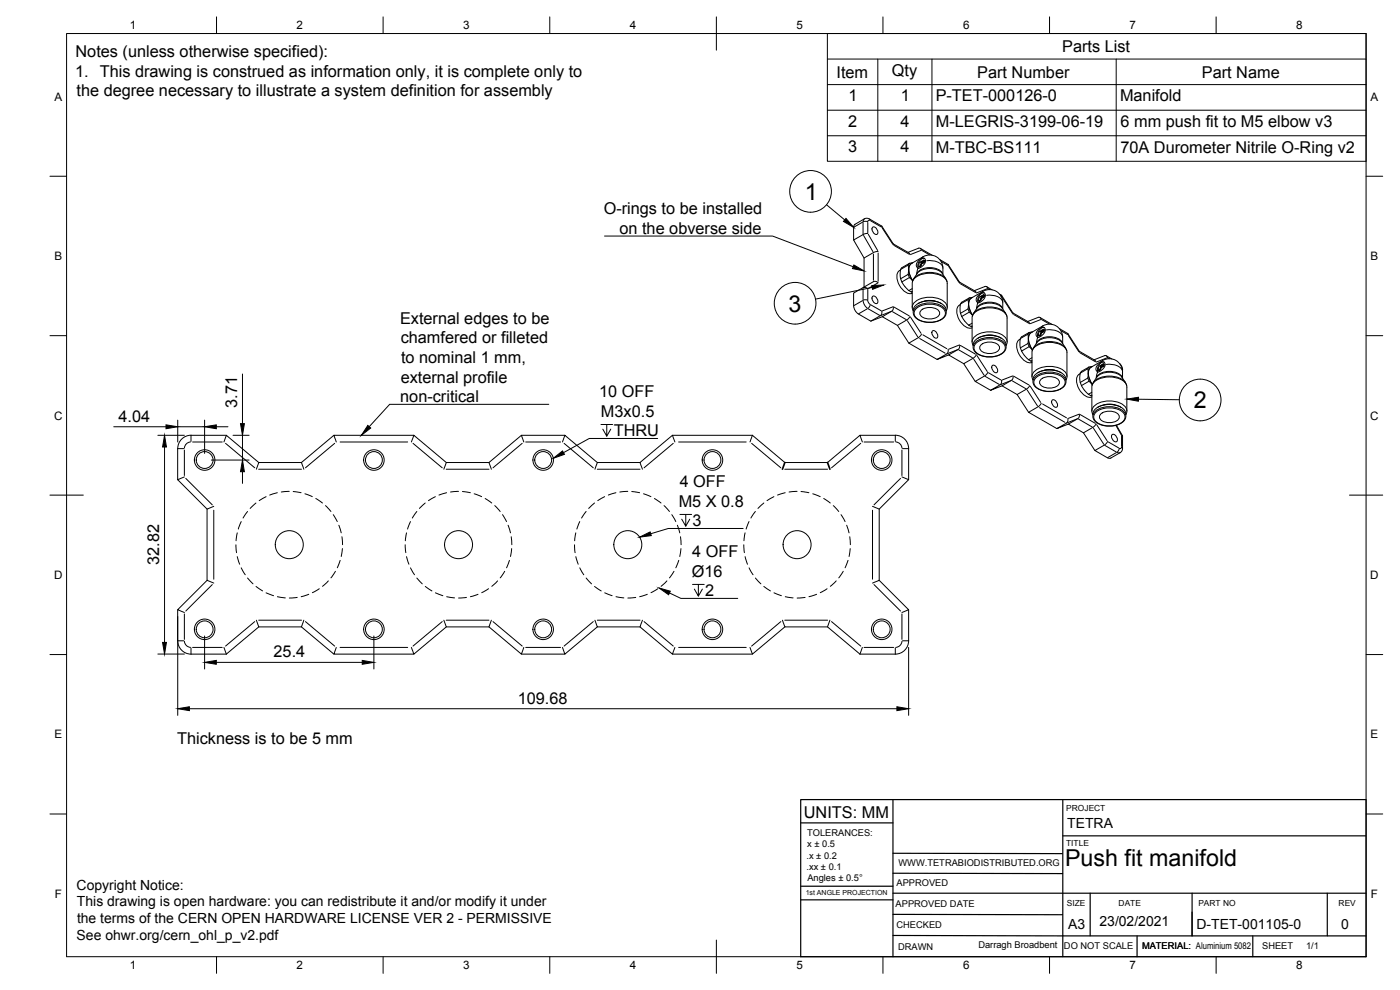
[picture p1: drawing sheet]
<svg xmlns="http://www.w3.org/2000/svg" width="420mm" height="297mm" viewBox="0 0 420 297" stroke-linecap="round" stroke-linejoin="round" font-family="sans-serif">
<!-- layer: Visible -->
<g fill="none" stroke="#000" stroke-width=".3">
<path d="M256.2 68.2v3.8M260.4 70l-1.1 .2-3.1 1.8 3.1 5.4M262 68.1a1.45 1.45 0 0 1 1.2 2.2 1.45 1.45 0 0 1-1.2-2.2zM263.5 75.4l-1.2 .3-3 1.7v8.7M264.6 68.2v-.4l-3.7-2.1-.8-.2-3.5 1.8-.4 .9M264.6 67.9l3.5 5.3v.3M268.1 73.2l4.6 2.6 .4 .6M272.5 79.5v2.8M272.5 79.5l-2.2 1.3M272.9 79l-2.2 1.3-.4 .5M272.9 79l-.3 .5M273.9 78.9a2.64 2.64 0 0 0-.9 3.7l.9 1.6-1-.9"/>
<path d="M273.9 78.9l-1 .1M275.7 79.9h.2M275.8 80h.1M276.2 74.5l3.6 2.1M276.3 78.6l.4 .5-.2-.5h-.3l-.4 .5-.1 .8M276.3 79.9l-.4 .1M276.4 79.5v.1M276.4 79.1l-.1 .6-.4 .3M276.5 79.6l-.2 .3M276.6 75.1a.71 .71 0 0 0-.9-.6l-3.2 1.2M276.6 79.1h-.2M276.6 79.2l-.1 .3"/>
<path d="M276.7 79.1l-.1 .1M276.7 78.3l.3 .5M276.8 78.9h.4zM277.2 78.9l-.5-.6-.2 .2 .3 .4M277.2 78.1l-.3 .1 .3 .5M277.2 78.1l.2 .5v-.5M277.2 78.1l.2 .1M277.3 78.5l-.1 .2M277.4 78.6l-.2 .1M277.5 77.5a2.15 2.15 0 0 0-1.9 3M282 77.9l2.6 1.5-.1 .3M284.5 79.4l3.5 5.3v.3"/>
<path d="M256.2 91.7l.4 1.4 1 1.1M259 86.3l-2.8 1.6v3.8M262 88.9a1.45 1.45 0 0 1 1.2 2.1 1.45 1.45 0 0 1-1.2-2.1zM263.5 84.8a1.27 1.27 0 0 0-1.4-.3l-3.1 1.8a1.29 1.29 0 0 1 1.4 .3M264.6 93.4l-.2 1.1-3.1 1.9-3.7-2.2M264.8 95l-3.5 1.4M268.1 92v.7l-.4 .6-2.9 1.7 4.5 2.6M270.3 81a2.31 2.31 0 0 0-1 3 5 5 0 0 0 4 4.1l.5-.1M270.3 80.8v2.8M270.3 83.6l.4 1M272.5 82.3l-2.2 1.3M272.6 82.3l.3 1"/>
<path d="M272.8 87.2l.7 .4M272.9 83.3l-2.2 1.3 1 1.5 1.1 1.1M273.1 94.9l-.7 .9-3.1 1.8 3.5 5.4M273.5 87.6h.3M273.8 87.4l-.3 .2M273.8 86.6l-1 .6M274.1 93.2a2.4 2.4 0 0 1 1.8-3.4 7.5 7.5 0 0 1 8 1.3 1.87 1.87 0 0 1 .1 2.1M274.2 83.6a5.2 5.2 0 0 1 6.9-2.7l.5 .2a4.5 4.5 0 0 1 2.2 2.5M274.9 91.5a7 7 0 0 1 8.7 .5l.3 .5 .1 1.3a3.6 3.6 0 0 1-3.8 2.9 5.7 5.7 0 0 1-6-2.3l-.1-.3a2.85 2.85 0 0 1 .8-2.6zM275.5 80.4a1.67 1.67 0 0 1 .8-2.7 .88 .88 0 0 1 1.3 0 .88 .88 0 0 1 0 1.3l-1.1 1.1-1 .3-.4 1.9M275.5 91.1a7.2 7.2 0 0 1 7 0M276.4 93.1a4.1 4.1 0 0 1 5.5 .4 1.8 1.8 0 0 1-1.9 2.1 3.2 3.2 0 0 1-4-1.6z"/>
<path d="M277.3 90.4l1.7-.3 1.7 .3M279.9 99.2a1.45 1.45 0 0 1 1.3 2.2 1.45 1.45 0 0 1-1.3-2.2zM283 82.3a5 5 0 0 0-1.5-4.9 4 4 0 0 0-4.4-.4l-3.5 2.1a3.6 3.6 0 0 0 0 4.6l.3 .5M283.7 83.5l.6 1.3v7.4M283.7 83.5a7 7 0 0 0-9.5 .2l-.4 1.2v7.3M288 84.7l4.6 2.6 .4 .6M288.2 91.4a2.31 2.31 0 0 0-.9 3 5 5 0 0 0 3.9 4.1l.5-.1M288.2 91.2v2.8M288.3 94l.3 .9M290.5 89.9l.2 1.3M290.5 89.9l-2.3 1.3M290.5 92.7l.4 .9"/>
<path d="M290.7 91.2l-.2 1.5-2.3 1.3M290.7 91.2l.3 1.7 .9 1.7-1-1M290.7 97.5l.8 .5M290.9 93.6l-2.3 1.4 .9 1.3 1.2 1.3M290.9 89.4l.9-.2a1.77 1.77 0 0 0-1.1 2M290.9 89.4l-2.3 1.3-.3 .5M290.9 89.4l-.4 .5M291.5 89.4l3.5-2a3.9 3.9 0 0 1 5.9 3.4v1.9M291.5 89.4a3.6 3.6 0 0 0 .1 4.7l.3 .5M291.7 97.8l-.3 .2h.3M291.7 97l-1 .6M292.2 94a5.2 5.2 0 0 1 6.8-2.7l.6 .2a4.4 4.4 0 0 1 2.2 2.5"/>
<path d="M294.3 88.9l.4 .6-.3-.5a.83 .83 0 0 0-.6 1.3l.5-.4M294.4 90l-.4 .4-.2-.1M294.6 89.4l-.3 .5M294.7 89.5l-.3 .5M294.7 88.7l.3 .5M294.7 89.3h.4zM295.1 89.3l-.4-.6-.2 .1 .2 .5M295.2 88.4l.2 .5-.1-.4M295.3 88.8l-.1 .3M295.3 88.5l-.4 .1 .3 .5M295.4 88.9l-.2 .2M295.4 87.9a2.15 2.15 0 0 0-1.8 2.9"/>
<path d="M295.7 88.7l-.1 .6-.7 .8-1 .7h-.4l-.4 1.9M295.7 88.7a.9 .9 0 0 0-.6-.9 .9 .9 0 0 0-1 .4l-.4 .3a1.37 1.37 0 0 0-.2 2.3M296.1 86l1.6 1M296.5 86.6a.68 .68 0 0 0-.9-.6l-3.2 1.2M300 88.3l.6 .3v.3M300.6 88.6l3.4 5.3M304 93.9v.4M304 93.9l4.7 2.7 .4 .6M308.9 99.8l-.4 .5M309.8 99.6a2.64 2.64 0 0 0-.9 3.7l.9 1.7M309.8 99.6l-1 .2-2.2 1.3M312.1 95.3l3.6 2"/>
<path d="M312.1 99.4l-.4 .7M312.3 99.3l.4 .6-.3-.5h-.3M312.4 99.9l-.2 .2M312.5 95.8a.68 .68 0 0 0-.9-.6l-3.2 1.3M312.5 99.8l-.1 .1M312.5 100l-.1 .2M312.7 99.9l-.2 .1M312.7 99l.2 .6M312.7 99.7l.4-.1zM313.1 99.6l-.4-.6-.3 .2 .3 .5M313.1 99.4l.2 .1M313.2 98.8l.2 .5-.2-.5-.3 .1 .2 .5"/>
<path d="M313.2 99.2l-.1 .2M313.4 99.3l-.1 .2M313.4 98.3a2.15 2.15 0 0 0-1.8 2.9M317.9 98.6l2.5 1.5 .1 .3M276.6 100.3l-.9 .9-2.9 1.8 8.4 4.9M284.5 104.8v.8l-.3 .5-3 1.8 3.5-1.4M288 103.5l-.2 1.2-3.1 1.8 4.5 2.6M291.7 102.6v-7.4l.4-1a4.6 4.6 0 0 1 4-2.1 5.8 5.8 0 0 1 5.8 2l.3 1.1v7.4M292 103.6a2.4 2.4 0 0 1 1.9-3.5 7.5 7.5 0 0 1 8 1.3 1.87 1.87 0 0 1 .1 2.2M292.1 103.5a3.4 3.4 0 0 1 3-2.7 6.6 6.6 0 0 1 6.5 1.6l.2 .5 .1 1.2a3.6 3.6 0 0 1-3.7 2.9 5.7 5.7 0 0 1-6.1-2.2l-.1-1.3M293 106.4l-.8 1-3 1.7 3.5 5.3M293.5 101.5a7.2 7.2 0 0 1 7 0"/>
<path d="M294.4 103.5a4.1 4.1 0 0 1 5.5 .4 1.8 1.8 0 0 1-1.9 2.1 3.2 3.2 0 0 1-4-1.7zM295.3 100.7l1.7-.2 1.7 .2M296.5 111.7l-.7 .9-3.1 1.8 4.6 2.7M297.9 109.6a1.45 1.45 0 0 1 1.3 2.2 1.45 1.45 0 0 1-1.3-2.2zM300.6 114.1v.7l-.4 .6-2.9 1.7 3.4-1.3M304 112.8v.7l-.3 .5-3 1.8 4.5 2.6M306.2 101.8a2.31 2.31 0 0 0-1 3 5 5 0 0 0 4 4.1l.5-.2M306.2 101.6l2.3-1.3v2.8l-2.3 1.3zM306.2 104.4l.4 .9M306.6 101.1l-.4 .5M308.5 103.1l.4 .9M308.7 107.9l.7 .4"/>
<path d="M309.1 115.7l-.9 1-3 1.7 3.5 5.3M309.4 108.4h.3M309.7 108.2l-.3 .2M309.8 105l-1-1-2.2 1.3 .8 1.3 1.3 1.3 1-.6M310 113.9v.6a3.8 3.8 0 0 0 4 2.9l.5 .1a5 5 0 0 0 5.4-2.7v-.9M310 114a2.4 2.4 0 0 1 1.8-3.5 7.5 7.5 0 0 1 8 1.3 1.87 1.87 0 0 1 .1 2.2M310 113.9a3.4 3.4 0 0 1 3-2.7 6.6 6.6 0 0 1 6.5 1.5l.4 1.2M310.2 104.4a5.2 5.2 0 0 1 6.8-2.8l.6 .3a4.4 4.4 0 0 1 2.1 2.5M310.3 104.3l-.6 1.3v7.4M310.3 104.2a7.2 7.2 0 0 1 9.4 0M311.4 101.2a1.67 1.67 0 0 1 .9-2.7 .88 .88 0 0 1 1.2 0 .88 .88 0 0 1 0 1.2l-1 1.1-1.1 .4-.4 1.8M311.4 111.9a7.2 7.2 0 0 1 7.1 0"/>
<path d="M311.7 100.1v.6l.6-.4M311.7 100.7l.1 .1M312.2 100.6l-.3 .2M312.2 100.1v.2M312.4 113.9a4.1 4.1 0 0 1 5.5 .4 1.8 1.8 0 0 1-2 2.1 3.2 3.2 0 0 1-3.9-1.7zM312.4 100.2v.2M312.4 100.4l-.2 .2M313.3 111.1l1.7-.2 1.7 .2M315.9 120a1.45 1.45 0 0 1 1.2 2.2 1.45 1.45 0 0 1-1.2-2.2zM318.9 103.1a5 5 0 0 0-1.5-5 4 4 0 0 0-4.4-.3l-3.5 2a3.6 3.6 0 0 0 0 4.7l.4 .4M319.7 104.3l.5 1.3v7.4M320.5 100.1l3.4 5.3v.3"/>
<path d="M323.9 105.4l4.7 2.7 .4 .6M324.2 112.1a2.31 2.31 0 0 0-1 3 5 5 0 0 0 4 4.1l.5-.1M324.2 112v2.8M324.2 114.7l.4 1M324.5 115.7l1.1 1.5 1 1.1M326.5 110.6l.1 1.4M326.5 113.4l-2.3 1.4M326.5 110.6l-2.3 1.4M326.5 113.4l.3 1M326.6 112l.3 1.7 .9 1.7-1-1M326.6 112l-.1 1.4M326.7 118.3l.7 .4"/>
<path d="M326.8 110.1l1-.1a1.77 1.77 0 0 0-1.2 2M326.8 110.1l-2.2 1.3-.4 .5M326.8 114.4l-2.3 1.3M326.8 110.1l-.3 .6M327.7 118.6l-.3 .1 .3 .1M327.7 117.7l-1.1 .6M328.1 114.8a5.2 5.2 0 0 1 6.9-2.8l.5 .2a4.4 4.4 0 0 1 2.2 2.6M329.4 111.6a1.67 1.67 0 0 1 .8-2.8 .88 .88 0 0 1 1.3 0 .88 .88 0 0 1 0 1.3l-1 1.1-1.1 .4-.4 1.8M329.6 111l.2 .1M330.2 109.7l.4 .6-.2-.5h-.3l-.4 .4-.1 .8M330.4 110.2l-.2 .6-.4 .3M330.5 110.2l-.2 .1"/>
<path d="M330.6 110.3l-.2 .1a.55 .55 0 0 1-.7 .7M330.6 109.4l.3 .5M330.7 110.1l.3-.1zM330.9 108.2l-3.4 2a3.6 3.6 0 0 0 0 4.6l.3 .5M331 108.1a3.9 3.9 0 0 1 5.9 3.5v1.8v-2.4a2.48 2.48 0 0 0-.9-1.9M331 110l-.4-.6-.2 .2 .3 .5M331.2 109.2l.1 .1M331.2 109.6l-.1 .2M331.3 109.4v.3l-.1-.5-.4 .1 .3 .5M331.3 109.7l-.2 .1M331.4 108.7a2.15 2.15 0 0 0-1.9 2.9M332 106.8l1.7 .9"/>
<path d="M332.4 107.3a.71 .71 0 0 0-.9-.6l-3.2 1.3M57.3 130.6h10.6M57.3 130.6a4 4 0 0 0-4 4v9.3M67.2 132.6l.7-2 9.8 8.2M90.5 138.8h-12.8l-.8 2M100.2 130.6l-9.7 8.2 .7 2M123.5 132.6l.7-2 9.7 8.2M124.2 130.6h-24l.7 2M146.7 138.8h-12.8l-.7 2M156.5 130.6l-9.8 8.2 .8 2M168.8 132.6l.7-2 9.8 8.2M169.5 130.6h-13l.7 2"/>
<path d="M192.1 138.8h-12.8l-.8 2M201.8 130.6l-9.7 8.2 .7 2M225.8 130.6h-24l.7 2M225.8 130.6l-.7 2M225.8 130.6l9.7 8.2h12.8l9.8-8.2M268.7 130.6h-10.6l.7 2M268.7 130.6a4 4 0 0 1 4 4v9.3M312.5 121l-.8 1-3 1.7 8.5 4.9M320.5 125.6l-.2 1.2-3.1 1.8 3.4-1.4M323.9 124.2v.8l-.3 .5-3 1.7 4.6 2.7M327.7 123.3v-7.3l.3-1a4.6 4.6 0 0 1 4.1-2.1 5.8 5.8 0 0 1 5.7 2l.4 1.1v7.3M328 124.3a2.4 2.4 0 0 1 1.8-3.4 7.5 7.5 0 0 1 8 1.3 1.87 1.87 0 0 1 .1 2.1"/>
<path d="M328 124.2a3.4 3.4 0 0 1 3-2.6 6.6 6.6 0 0 1 6.5 1.5l.3 .5 .1 1.3a3.9 3.9 0 0 1-4.3 2.9l-.2 .1a4.9 4.9 0 0 1-5.4-2.7v-1M329 127.2l-.7 .8-3.1 1.9 3.4 5.3M329.4 122.2a7.2 7.2 0 0 1 7 0M330.3 124.2a4.1 4.1 0 0 1 5.5 .5 1.8 1.8 0 0 1-1.9 2 3.2 3.2 0 0 1-4-1.6zM331.3 121.5l1.6-.3 1.7 .3M333.8 130.4a1.45 1.45 0 0 1 1.3 2.1 1.45 1.45 0 0 1-1.3-2.1zM335 127.6l1.9 3.1M336.6 130.6l.3 .2-.2 4.4-.5 .6-3 1.7-.8-.2-3.8-2.1 3.1-1.8 .7-.9M53.3 143.9l8.8 8.8 2.1-.8M55.3 143.1l-2 .8M62.1 152.7v21.4l2.1 .8M263.9 152.7v21.4l-2 .8"/>
<path d="M270.7 143.1l2 .8M272.7 143.9l-8.8 8.8-2-.8M62.1 174.1l-8.8 8.9 2 .8M263.9 174.1l8.8 8.9-2 .8M53.3 183v9.3M53.3 192.3a4 4 0 0 0 4 4h10.6M67.2 194.3l.7 2M76.9 186.1l.8 2-9.8 8.2M77.7 188.1h12.8M91.2 186.1l-.7 2 9.7 8.2M100.9 194.3l-.7 2h24M133.2 186.1l.7 2h12.8"/>
<path d="M133.9 188.1l-9.7 8.2-.7-2M147.5 186.1l-.8 2 9.8 8.2M157.2 194.3l-.7 2h13M178.5 186.1l.8 2h12.8M179.3 188.1l-9.8 8.2-.7-2M192.8 186.1l-.7 2 9.7 8.2M202.5 194.3l-.7 2h24M234.8 186.1l.7 2h12.8M235.5 188.1l-9.7 8.2-.7-2M249.1 186.1l-.8 2 9.8 8.2M258.8 194.3l-.7 2M272.7 192.3a4 4 0 0 1-4 4h-10.6"/>
<path d="M272.7 183v9.3"/>
<circle cx="61.4" cy="138" r="2.53"/>
<circle cx="112.2" cy="138" r="2.53"/>
<circle cx="163" cy="138" r="2.53"/>
<circle cx="213.8" cy="138" r="2.53"/>
<circle cx="264.6" cy="138" r="2.53"/>
<circle cx="86.8" cy="163.4" r="4.2"/>
<circle cx="137.6" cy="163.4" r="4.2"/>
<circle cx="188.4" cy="163.4" r="4.2"/>
<circle cx="239.2" cy="163.4" r="4.2"/>
<circle cx="61.4" cy="188.8" r="2.53"/>
<circle cx="112.2" cy="188.8" r="2.53"/>
<circle cx="163" cy="188.8" r="2.53"/>
<circle cx="213.8" cy="188.8" r="2.53"/>
<circle cx="264.6" cy="188.8" r="2.53"/>
</g>
<!-- layer: Visible Narrow -->
<g fill="none" stroke="#000" stroke-width=".3">
<path d="M258.9 66.7l-2.6 1.4M259 66.8v3.4M259.1 66.5h1.3M259.2 70.6l2.8 4.9M259.4 65.7l-.4 .8M260.4 66.7v3.2M260.6 70.3l2.8 4.9M261 65.7l.2 .4M261.1 66.1h-.5l-.2 .4M261.3 66.3l3.2 1.8M262.1 76.2v7.9M263.5 75.9v8.5"/>
<path d="M264.8 68.4l3.1 4.8M268.3 73.6l4.6 2.7M275.9 80h.1M276.2 79.8l.1 .1M276.3 79.6h.1M276.3 79.4l.1 .1M276.4 75.1l-3.1 1.3M276.5 79.1l.1 .1M276.7 75.1l2.2 1.3M277 77.1l-.5 .4M277.3 78.2h.1M278.1 78.2a4.8 4.8 0 0 1 4.7 1.7l.2 .3"/>
<path d="M282.5 78.5l1.9 1.1M284.7 79.9l3.1 4.8M258.9 90.2l-2.6 1.5M259 86.5v3.4M259 90.2l.3 1.1 1 1.2M259.1 90.1h1.3M260.3 92.7l-2.6 1.4M260.4 90.2l.7 1.1M260.4 86.8v3.1M260.6 92.7l3.4 1.9M261.2 91.4l-.7 1.1M261.3 91.4l3.2 1.8"/>
<path d="M263.4 84.9l-2.8 1.7M267.4 93.5l-3 1.2M267.8 93.5l4.1 2.4M267.9 92.1l-3.1 1.2M268.3 92.1l4.6 2.7M272.3 96.3l3.1 4.8M273.3 95.2l3.1 4.8M273.8 84.5a5.2 5.2 0 0 1 5.2-2.5 5.2 5.2 0 0 1 5.2 2.5M274.1 93.3a4.9 4.9 0 0 1 4.9-2.4 4.9 4.9 0 0 1 4.9 2.4M275.1 92.5a6.6 6.6 0 0 1 8.3 .5 1.98 1.98 0 0 1-1 2.9 6.8 6.8 0 0 1-7.7-.9 1.78 1.78 0 0 1 .4-2.5zM275.2 81.9a5.2 5.2 0 0 1 7.6 0M288.2 85.1l4.6 2.7"/>
<path d="M291.8 94.9a5.2 5.2 0 0 1 5.2-2.5 5.2 5.2 0 0 1 5.2 2.5M293.2 92.3a5.2 5.2 0 0 1 7.6 0M293.9 90.3l.1 .1M294.1 90.2h.2M294.3 89.9l.1 .1M294.3 89.8h.1M294.4 89.5l.1 .1M295 87.4l-.5 .5M295.3 88.5l.1 .1M296.1 88.6a4.8 4.8 0 0 1 4.7 1.6l.1 .4M296.3 86.6l-3.1 1.2M296.5 86.6l.5 .3"/>
<path d="M300.4 88.8l.1 .1M300.7 89.2l3.1 4.8M304.2 94.4l4.6 2.6M312.3 95.9l-3.1 1.2M312.4 99.9l.1 .1M312.6 95.9l2.3 1.3M313 97.8l-.5 .5M313.2 98.9l.2 .1M314.1 99a4.8 4.8 0 0 1 4.7 1.6l.1 .4M318.5 99.3l1.9 1.1M276 101.6l7.7 4.4M277 100.5l7.1 4.1"/>
<path d="M287.4 104.9l-3.2 1.3M287.8 105l4 2.3M287.8 103.6l-3.1 1.2M288.2 103.6l4.6 2.7M292.1 103.7a4.9 4.9 0 0 1 4.9-2.4 4.9 4.9 0 0 1 4.9 2.4M292.2 107.7l3.1 4.9M293.1 102.9a6.6 6.6 0 0 1 8.3 .4 1.98 1.98 0 0 1-1.1 3 6.8 6.8 0 0 1-7.7-.9 1.78 1.78 0 0 1 .5-2.5zM293.2 106.7l3.1 4.8M295.7 113l4.2 2.3M296.7 111.9l3.7 2.1M303.4 114.2l-3.1 1.2M303.8 114.3l4 2.3"/>
<path d="M303.8 112.8l-3.1 1.2M304.2 112.9l4.6 2.6M308.3 117l3.1 4.8M309.2 115.9l3.1 4.8M309.8 105.3a5.2 5.2 0 0 1 5.2-2.6 5.2 5.2 0 0 1 5.2 2.6M310.1 114.1a4.9 4.9 0 0 1 4.9-2.5 4.9 4.9 0 0 1 4.9 2.5M311 113.2a6.6 6.6 0 0 1 8.3 .5 1.98 1.98 0 0 1-1 2.9 6.8 6.8 0 0 1-7.7-.9 1.78 1.78 0 0 1 .4-2.5zM311.2 102.7a5.2 5.2 0 0 1 7.6 0M311.8 100.7l.2 .1M312.1 100.5l.1 .1M312.3 100.3l.1 .1M312.3 100.1l.1 .1"/>
<path d="M320.6 100.7l3.1 4.8M324.2 105.9l4.5 2.6M327.7 115.7a5.2 5.2 0 0 1 5.2-2.6 5.2 5.2 0 0 1 5.2 2.6M329.2 113.1a5.2 5.2 0 0 1 7.5 0M329.8 111.1l.1 .1M330.1 110.9l.1 .1M330.2 110.7h.1M330.2 110.5l.1 .1M330.3 110.3h.2M330.9 108.2l-.4 .5M331.2 109.3l.1 .1M332 109.4a4.8 4.8 0 0 1 4.7 1.6l.2 .4"/>
<path d="M332.2 107.4l-3.1 1.2M332.4 107.3l.5 .3M336.8 110.7l.1 .2M53.3 134.6h1.9M55.3 135v7.7M57.2 132.6l-1.3 .6-.6 1.2M57.3 130.6v1.8M57.8 132.6h8.9M67.7 133l8.8 7.4M100.4 133l-8.7 7.4M102.1 132.6h20.2M124 133l8.7 7.4"/>
<path d="M156.7 133l-8.7 7.4M157.8 132.6h10.4M169.3 133l8.8 7.4M202.1 133l-8.8 7.4M203.7 132.6h20.2M225.6 133l8.7 7.4M258.3 133l-8.7 7.4M259.3 132.6h8.9M268.7 130.6v1.8M268.9 132.6l1.2 .6 .6 1.2M270.7 135v7.7M270.8 134.6h1.9"/>
<path d="M312 122.3l7.6 4.4M312.9 121.2l7.2 4.2M323.3 125.7l-3.1 1.2M323.7 125.7l4.1 2.4M323.7 124.3l-3.1 1.2M324.2 124.4l4.5 2.6M328.1 124.4a4.9 4.9 0 0 1 4.8-2.4 4.9 4.9 0 0 1 4.9 2.4M328.2 128.5l3.1 4.8M329 123.6a6.6 6.6 0 0 1 8.3 .5 1.98 1.98 0 0 1-1 2.9 6.8 6.8 0 0 1-7.7-.9 1.78 1.78 0 0 1 .4-2.5zM329.1 127.4l3.1 4.8M331.6 133.7l3.4 1.9M332.6 132.6l3.1 1.8"/>
<path d="M335 127.8l1.5 2.7M335 135.8l-2.5 1.5M335.2 135.7l.9 .1M335.9 134.5l-.7 1.2M336.6 130.8v3.1M336.6 134.1l-.2 .4h-.4M336.6 134.1l.3 .4M55.8 143.5l7.9 8M64.2 153.1v20.7M77.6 140.8h12.9M133.9 140.8h12.8M179.3 140.8h12.8"/>
<path d="M235.5 140.8h12.9M261.9 153.1v20.7M270.3 143.5l-8 8M63.7 175.4l-7.9 7.9M262.3 175.4l8 7.9M53.3 192.3h1.9M55.3 184.2v7.6M55.3 192.4l.6 1.3 1.3 .5M57.3 194.4v1.9M57.8 194.3h8.9M76.5 186.5l-8.8 7.4M77.6 186.1h12.9"/>
<path d="M91.7 186.5l8.7 7.4M102.1 194.3h20.2M132.7 186.5l-8.7 7.4M133.9 186.1h12.8M148 186.5l8.7 7.4M157.8 194.3h10.4M178.1 186.5l-8.8 7.4M179.3 186.1h12.8M193.3 186.5l8.8 7.4M203.7 194.3h20.2M234.3 186.5l-8.7 7.4M235.5 186.1h12.9"/>
<path d="M249.6 186.5l8.7 7.4M259.3 194.3h8.9M268.7 194.4v1.9M270.7 184.2v7.6M270.7 192.4l-.6 1.3-1.2 .5M270.8 192.3h1.9"/>
<circle cx="61.4" cy="138" r="3.1"/>
<circle cx="112.2" cy="138" r="3.1"/>
<circle cx="163" cy="138" r="3.1"/>
<circle cx="213.8" cy="138" r="3.1"/>
<circle cx="264.6" cy="138" r="3.1"/>
<circle cx="61.4" cy="188.8" r="3.1"/>
<circle cx="112.2" cy="188.8" r="3.1"/>
<circle cx="163" cy="188.8" r="3.1"/>
<circle cx="213.8" cy="188.8" r="3.1"/>
<circle cx="264.6" cy="188.8" r="3.1"/>
</g>
<!-- layer: Visible -->
<path d="M235.5 138.8l-.7 2M248.3 138.8l.8 2" fill="none" stroke="#000" stroke-width=".51"/>
<!-- layer: Hidden -->
<g fill="none" stroke="#000" stroke-width=".3">
<path d="M71.2 159.9l-.4 2.3M72.4 156.5l-.9 2.2M74.3 153.5l-1.4 1.9M76.8 150.9l-1.7 1.7M79.9 149l-2.1 1.2M83.2 147.8l-2.3 .7M86.8 147.4l-2.4 .2M88 147.5l2.4 .3M91.5 148.2l2.2 .8M94.8 149.6l2 1.3M97.7 151.7l1.6 1.8M100 154.4l1.2 2.1"/>
<path d="M101.7 157.6l.7 2.3M122 159.9l-.4 2.3M123.2 156.5l-.9 2.2M125.1 153.5l-1.4 1.9M127.6 150.9l-1.7 1.7M130.7 149l-2.1 1.2M134 147.8l-2.3 .7M137.6 147.4l-2.4 .2M138.8 147.5l2.4 .3M142.3 148.2l2.2 .8M145.6 149.6l2 1.3M148.5 151.7l1.6 1.8"/>
<path d="M150.8 154.4l1.2 2.1M152.5 157.6l.7 2.3M172.8 159.9l-.3 2.3M174 156.5l-.9 2.2M175.9 153.5l-1.4 1.9M178.4 150.9l-1.7 1.7M181.5 149l-2.1 1.2M184.8 147.8l-2.2 .7M188.4 147.4l-2.4 .2M189.6 147.5l2.4 .3M193.1 148.2l2.2 .8M196.4 149.6l2 1.3"/>
<path d="M199.3 151.7l1.6 1.8M201.6 154.4l1.2 2.1M203.3 157.6l.7 2.3M223.6 159.9l-.3 2.3M224.8 156.5l-.9 2.2M226.7 153.5l-1.3 1.9M229.2 150.9l-1.7 1.7M232.3 149l-2.1 1.2M235.6 147.8l-2.2 .7M239.2 147.4l-2.4 .2M240.4 147.5l2.4 .3M243.9 148.2l2.2 .8"/>
<path d="M247.2 149.6l2 1.3M250.1 151.7l1.6 1.8M252.4 154.4l1.2 2.1M254.1 157.6l.7 2.3M70.8 163.5l.2 2.3M71.2 167l.7 2.3M72.4 170.4l1.2 2.1M74.3 173.4l1.6 1.8M76.8 176l2 1.3M79.9 177.9l2.2 .8M83.2 179l2.4 .4M89.2 179.2l-2.4 .2"/>
<path d="M92.7 178.3l-2.3 .7M95.8 176.6l-2.1 1.2M98.5 174.3l-1.7 1.6M100.7 171.4l-1.4 2M102.1 168.1l-.9 2.3M102.6 161l.2 2.4M102.8 164.6l-.4 2.4M121.6 163.5l.2 2.3M122 167l.7 2.3M123.2 170.4l1.2 2.1M125.1 173.4l1.6 1.8M127.6 176l2 1.3"/>
<path d="M130.7 177.9l2.2 .8M134 179l2.4 .4M140 179.2l-2.4 .2M143.5 178.3l-2.3 .7M146.6 176.6l-2 1.2M149.3 174.3l-1.7 1.6M151.5 171.4l-1.4 2M152.9 168.1l-.9 2.3M153.4 161l.2 2.4M153.6 164.6l-.4 2.4M172.4 163.5l.2 2.3M172.8 167l.7 2.3"/>
<path d="M174 170.4l1.2 2.1M175.9 173.4l1.6 1.8M178.4 176l2 1.3M181.5 177.9l2.2 .8M184.9 179l2.3 .4M190.8 179.2l-2.4 .2M194.3 178.3l-2.3 .7M197.4 176.6l-2 1.2M200.2 174.3l-1.8 1.6M202.3 171.4l-1.4 2M203.7 168.1l-.9 2.3M204.2 161l.2 2.4"/>
<path d="M204.4 164.6l-.4 2.4M223.2 163.5l.2 2.3M223.6 167l.7 2.3M224.8 170.4l1.2 2.1M226.7 173.4l1.6 1.8M229.2 176l2 1.3M232.3 177.9l2.2 .8M235.7 179l2.3 .4M241.6 179.2l-2.4 .2M245.1 178.3l-2.3 .7M248.2 176.6l-2 1.2M251 174.3l-1.8 1.6"/>
<path d="M253.1 171.4l-1.4 2M254.5 168.1l-.9 2.3M255 161l.2 2.4M255.2 164.6l-.4 2.4"/>
</g>
<!-- layer: Border -->
<g fill="none" stroke="#000" stroke-width=".3">
<path d="M20 10.1h390v276.9h-390zM65 5.1v5M115 5.1v5M165 5.1v5M215 5.1v10M265 5.1v5M315 5.1v5M365 5.1v5M15 52.9h5M410 52.9h5M15 100.7h5M410 100.7h5"/>
<path d="M15 148.6h10M405 148.6h10M15 196.4h5M410 196.4h5M15 244.2h5M410 244.2h5M65 287v5M115 287v5M165 287v5M215 282.1v9.9M265 287v5M315 287v5"/>
<path d="M365 287v5"/>
</g>
<!-- layer: TitleBlock -->
<g fill="none" stroke="#000" stroke-width=".36">
<path d="M268 239.9v47.1M410 239.9h-169.7v47.1h169.7v-46.9M240.3 246.9h27.7M268 256l50.8 .1M319 250.8h90.9M319 240.1v46.9M240.3 265.9h27.7M240.3 270h27.7M268 268h142M268 274.3l50.9 .2M268 262l50.9 .1M327.2 268v12.8"/>
<path d="M357.8 268v12.8M398.3 268v12.8M268 280.7l142 .1M341.2 280.8v6.2M376 280.8v6.2"/>
</g>
<!-- layer: BOM -->
<g fill="none" stroke="#000" stroke-width=".3">
<path d="M248.3 10.1h161.7v38.3h-161.7zM248.3 17.7h161.7M263.4 17.7v30.7M279.7 17.7v30.7M335 17.7v30.7M248.3 25.4h161.7M248.3 33.1h161.7M248.3 40.7h161.7M248.1 61.4l5.4 4.6M261.8 86.2l-17.1 3.6M341.7 119.8l12.2 .1"/>
<circle cx="243.3" cy="57.4" r="6.3"/>
<circle cx="238.6" cy="91" r="6.3"/>
<circle cx="360.2" cy="120" r="6.3"/>
</g>
<path d="M253.9 65.5l2.3 2.7-3.1-1.8zM261.6 85.7l3.6-.2-3.3 1.3zM338.2 119.7l3.5-.5v1.2z" fill="#000" stroke="#000" stroke-width=".3"/>
<!-- layer: Annotations -->
<path d="M256.3 79.5l3 1.8-3.5-.7zM110.4 127.6l.9 .8-2.8 2.2zM166.1 137.5l2.7-2.2 .6 1zM191.9 161.2l3.2-1.6 .4 1.1zM197.8 176.4l3.4 1-.5 1z" fill="#000" stroke="#000" stroke-width=".3"/>
<g fill="none" stroke="#000" stroke-width=".3">
<path d="M181.4 70.8h50.5l24.2 9.2M164.7 121.3h-47.8l-6.1 6.7M180.4 127.4h3.5M182.1 127.4v3.5l-1.2-2.1M183.3 128.8l-1.2 2.1M197.4 131.6h-20.6l-7.7 4.2M204 154.4h3.6M205.8 154.4v3.5l-1.2-2.1M207 155.8l-1.2 2.1M223 158.6h-22.4l-5.3 1.6M200.9 177.9l3.4 1.6h17.1M207.8 175.4h3.5"/>
<path d="M209.6 175.4v3.4l-1.2-2.1M210.8 176.7l-1.2 2.1"/>
</g>
<!-- layer: Dimensions -->
<g fill="none" stroke="#000" stroke-width=".3">
<path d="M72.8 112.2v14.9M34.1 128h15.7M47.4 130.6h7.9M49.4 134.1v58.7M53.3 126.1v6.5M53.3 128h8.1M61.4 126.1v9.9M63.4 138h11.4M64.9 128h3.5M69.9 130.6h4.9M72.8 130.6v7.4M72.8 141.5v3.5"/>
<path d="M47.4 196.2h7.9M53.3 184.9v29.7M61.4 190.8v9.9M64.9 198.7h43.8M112.2 190.8v9.9M272.7 194.3v20.3M56.8 212.6h212.4"/>
</g>
<path d="M49.4 130.6l.6 3.5h-1.2zM49.8 127.5l3.5 .5-3.5 .6zM61.4 128l3.5-.5v1.1zM72.2 127.1h1.1l-.5 3.5zM72.8 138l.5 3.5h-1.1zM48.8 192.8h1.2l-.6 3.4zM61.4 198.7l3.5-.6v1.2zM108.7 198.1l3.5 .6-3.5 .6zM53.3 212.6l3.5-.5v1.1zM269.2 212.1l3.5 .5-3.5 .6z" fill="#000" stroke="#000" stroke-width=".3"/>
<g font-size="7">
<text x="241.6" y="59.9">1</text>
<text x="236.7" y="93.5">3</text>
<text x="358.3" y="122.5">2</text>
<text x="319.7" y="259.8">Push fit manifold</text>
</g>
<g font-size="4.9">
<text x="22.7" y="17.2">Notes (unless otherwise specified):</text>
<text x="318.8" y="15.6">Parts List</text>
<text x="22.5" y="23">1. This drawing is construed as information only, it is complete only to</text>
<text x="251" y="23.3">Item</text>
<text x="267.7" y="22.8">Qty</text>
<text x="293.3" y="23.3">Part Number</text>
<text x="360.7" y="23.3">Part Name</text>
<text x="23" y="28.9">the degree necessary to illustrate a system definition for assembly</text>
<text x="254.7" y="30.4">1</text>
<text x="270.4" y="30.4">1</text>
<text x="280.8" y="30.4">P-TET-000126-0</text>
<text x="336.1" y="30.4">Manifold</text>
<text x="254.6" y="38.1">2</text>
<text x="270.3" y="38.1">4</text>
<text x="280.8" y="38.1">M-LEGRIS-3199-06-19</text>
<text x="336.3" y="38.1">6 mm push fit to M5 elbow v3</text>
<text x="254.5" y="45.7">3</text>
<text x="270.3" y="45.7">4</text>
<text x="280.8" y="45.8">M-TBC-BS111</text>
<text x="336.3" y="45.8">70A Durometer Nitrile O-Ring v2</text>
<text x="181.2" y="64.3">O-rings to be installed</text>
<text x="185.9" y="70.1">on the obverse side</text>
<text x="120.1" y="97.2">External edges to be</text>
<text x="120.2" y="103">chamfered or filleted</text>
<text x="120.4" y="108.9">to nominal 1 mm,</text>
<text x="120.3" y="114.8">external profile</text>
<text x="179.8" y="119.2">10 OFF</text>
<text x="71.2" y="122.3" transform="rotate(-90 71.2 122.3)">3.71</text>
<text x="120.1" y="120.6">non-critical</text>
<text x="180.4" y="125">M3x0.5</text>
<text x="35.6" y="126.5">4.04</text>
<text x="184.2" y="130.9">THRU</text>
<text x="204" y="146.2">4 OFF</text>
<text x="203.7" y="152">M5 X 0.8</text>
<text x="207.9" y="157.9">3</text>
<text x="207.8" y="167">4 OFF</text>
<text x="47.8" y="169.5" transform="rotate(-90 47.8 169.5)">32.82</text>
<text x="207.6" y="173">Ø16</text>
<text x="211.7" y="178.8">2</text>
<text x="82.1" y="197.2">25.4</text>
<text x="155.4" y="211.1">109.68</text>
<text x="53.1" y="223.1">Thickness is to be 5 mm</text>
<text x="241.3" y="245.3">UNITS: MM</text>
</g>
<g font-size="4.2">
<text x="320.3" y="248.4">TETRA</text>
<text x="23" y="266.9">Copyright Notice:</text>
<text x="23.1" y="272">This drawing is open hardware: you can redistribute it and/or modify it under</text>
<text x="23.1" y="277">the terms of the CERN OPEN HARDWARE LICENSE VER 2 - PERMISSIVE</text>
<text x="320.5" y="278.6">A3</text>
<text x="330" y="277.7">23/02/2021</text>
<text x="359.1" y="278.7">D-TET-001105-0</text>
<text x="402.5" y="278.6">0</text>
<text x="23" y="282.1">See ohwr.org/cern_ohl_p_v2.pdf</text>
</g>
<g font-size="3.5">
<text x="39" y="8.8">1</text>
<text x="89" y="8.8">2</text>
<text x="139" y="8.8">3</text>
<text x="189" y="8.8">4</text>
<text x="239" y="8.8">5</text>
<text x="289" y="8.8">6</text>
<text x="339" y="8.8">7</text>
<text x="389" y="8.8">8</text>
<text x="16.3" y="30.2">A</text>
<text x="411.3" y="30.2">A</text>
<text x="16.3" y="78">B</text>
<text x="411.3" y="78">B</text>
<text x="16.2" y="125.9">C</text>
<text x="411.2" y="125.9">C</text>
<text x="16.2" y="173.7">D</text>
<text x="411.2" y="173.7">D</text>
<text x="16.3" y="221.6">E</text>
<text x="411.3" y="221.6">E</text>
<text x="16.4" y="269.4">F</text>
<text x="411.4" y="269.4">F</text>
<text x="39" y="290.8">1</text>
<text x="89" y="290.8">2</text>
<text x="139" y="290.8">3</text>
<text x="189" y="290.8">4</text>
<text x="239" y="290.8">5</text>
<text x="289" y="290.8">6</text>
<text x="339" y="290.8">7</text>
<text x="389" y="290.8">8</text>
</g>
<g font-size="2.8">
<text x="242.2" y="250.9">TOLERANCES:</text>
<text x="242" y="257.6">.x ± 0.2</text>
<text x="242.3" y="254.3">x ± 0.5</text>
<text x="242" y="261">.xx ± 0.1</text>
<text x="269.6" y="259.7">WWW.TETRABIODISTRIBUTED.ORG</text>
<text x="242.3" y="264.3">Angles ± 0.5°</text>
<text x="269" y="265.9">APPROVED</text>
<text x="268.8" y="272">APPROVED DATE</text>
<text x="269" y="278.5">CHECKED</text>
<text x="269.5" y="285">DRAWN</text>
<text x="293.6" y="284.5">Darragh Broadbent</text>
<text x="319.3" y="284.8">DO NOT SCALE</text>
<text x="342.7" y="284.8">MATERIAL: Aluminium 5082</text>
<text x="378.8" y="284.8">SHEET</text>
<text x="392" y="284.8">1/1</text>
</g>
<g font-size="2.5">
<text x="320" y="243.3">PROJECT</text>
<text x="320" y="253.8">TITLE</text>
<text x="320.2" y="271.9">SIZE</text>
<text x="335.7" y="271.7">DATE</text>
<text x="359.6" y="271.8">PART NO</text>
<text x="401.7" y="271.8">REV</text>
</g>
<text font-size="2.1" x="241.8" y="268.5">1st ANGLE PROJECTION</text>
</svg>
